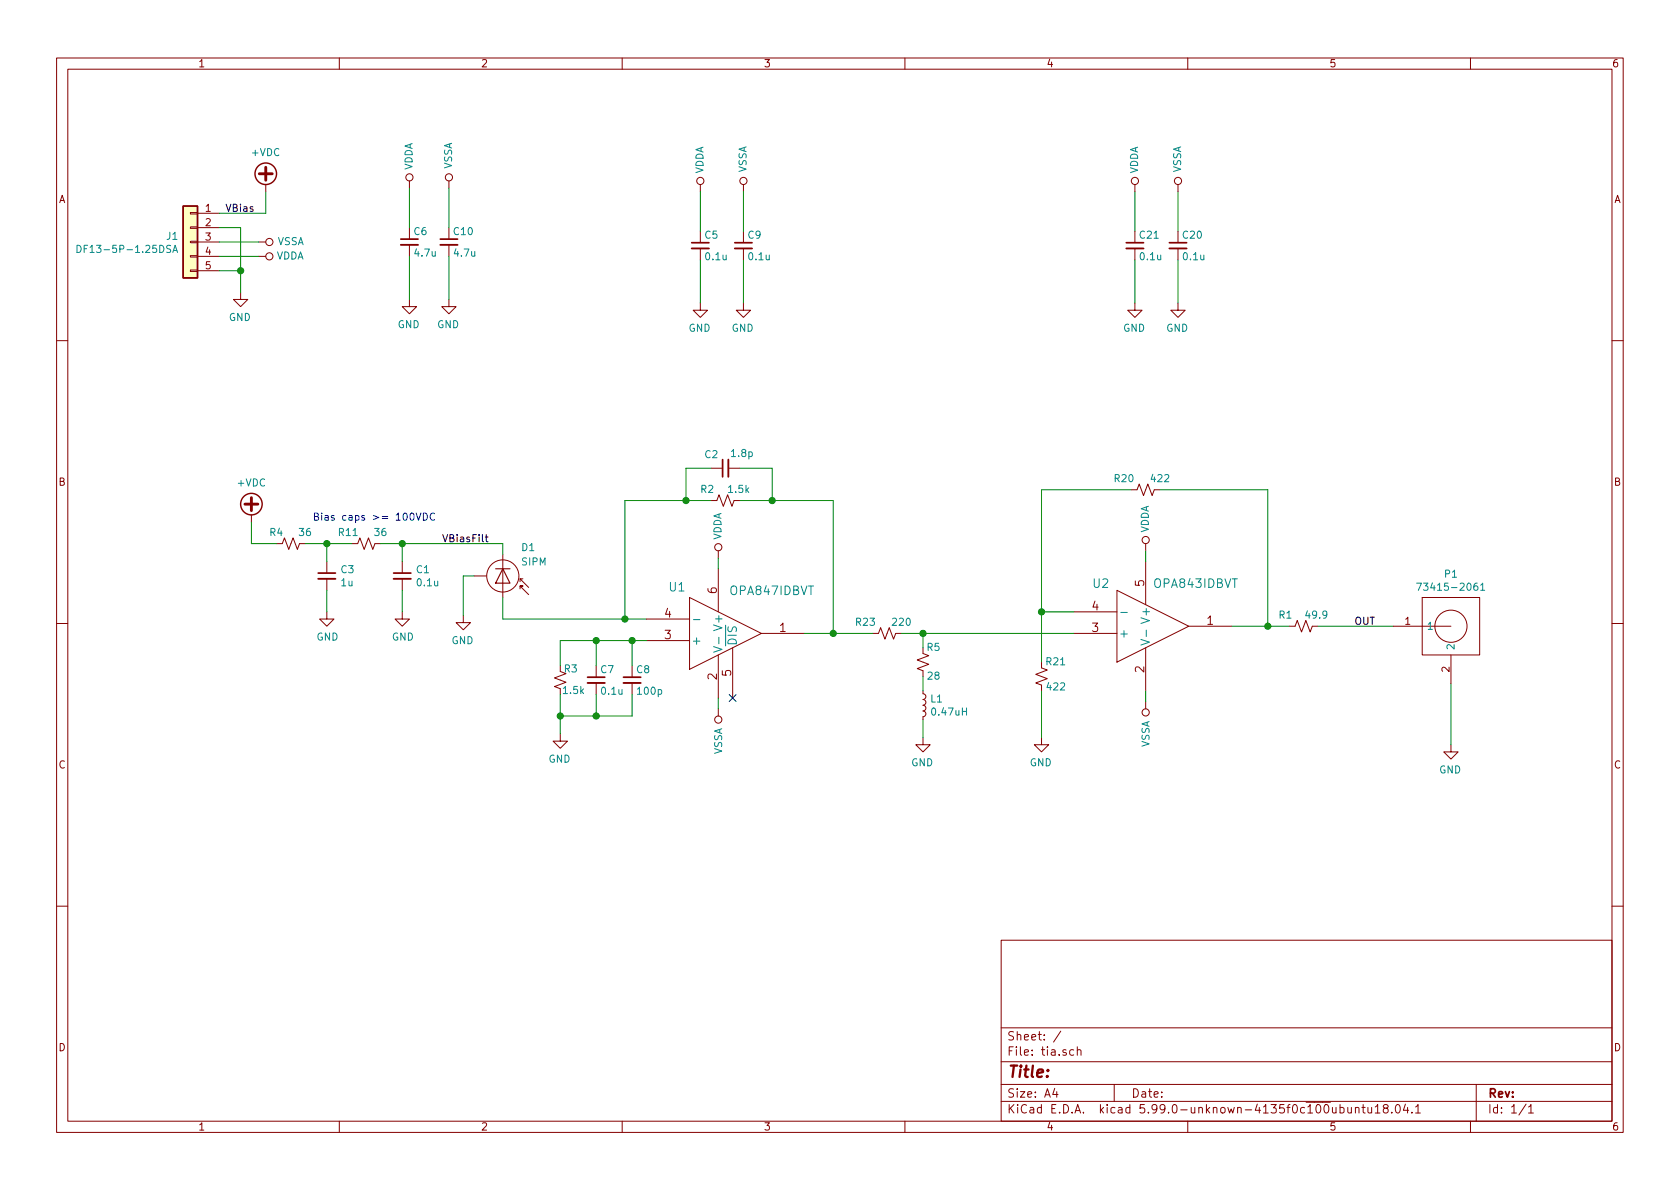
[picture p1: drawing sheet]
<svg xmlns="http://www.w3.org/2000/svg" width="297mm" height="210mm" viewBox="0 0 297 210" stroke-linecap="round" stroke-linejoin="round" font-family="sans-serif">
<g fill="none" stroke="#840000" stroke-width=".18">
<path d="M10 10.3h277v189.9h-277zM12 12.2h273v186.1h-273zM60 10.3v1.9M110 10.3v1.9M160 10.3v1.9M210 10.3v1.9M260 10.3v1.9M33.7 37.6h1.2v.2h-1.2zM34.9 37.7h3.8M47 32.6v1.3M72.4 32v1.3M79.4 32v1.3"/>
<path d="M123.8 32.6v1.3M131.4 32.6v1.3M200.7 32.6v1.3M208.3 32.6v1.3M33.7 47.7h1.2v.3h-1.2zM33.7 45.2h1.2v.3h-1.2zM33.7 42.7h1.2v.2h-1.2zM33.7 40.1h1.2v.3h-1.2zM34.9 45.3h3.8M34.9 42.8h3.8M34.9 40.3h3.8M34.9 47.9h3.8"/>
<path d="M42.5 51.7v1.3h-1.2l1.2 1.2 1.3-1.2h-1.3M45.7 45.3h1.3M45.7 42.8h1.3M72.4 53v1.2h-1.3l1.3 1.3 1.3-1.3h-1.3M72.4 40.3v2M72.4 43.3v2M79.4 53v1.2h-1.3l1.3 1.3 1.2-1.3h-1.2M79.4 40.3v2M79.4 43.3v2M123.8 53.6v1.3h-1.2l1.2 1.2 1.3-1.2h-1.3M123.8 40.9v2M123.8 43.9v2.1"/>
<path d="M131.4 53.6v1.3h-1.2l1.2 1.2 1.3-1.2h-1.3M131.4 40.9v2M131.4 43.9v2.1M200.7 53.6v1.3h-1.3l1.3 1.2 1.2-1.2h-1.2M200.7 40.9v2M200.7 43.9v2.1M208.3 53.6v1.3h-1.3l1.3 1.2 1.2-1.2h-1.2M208.3 40.9v2M208.3 43.9v2.1M10 60.2h2M285 60.2h2M44.4 91.1v1.2"/>
<path d="M48.9 96.1h1l.4-1 .8 2 .7-2 .8 2 .4-1h1M57.8 99.3v2M62.2 96.1h1l.4-1 .8 2 .8-2 .7 2 .4-1h1M71.1 99.3v2M88.9 98v7.7M125.7 88.5h1l.4-1 .8 2 .8-2 .7 2 .4-1h1M125.7 82.8h2.1M127 97.4v1.3M128.8 82.8h2M200 86.6h1l.4-1 .8 2 .7-2 .8 2 .4-1h1M202.6 96.1v1.3M202.6 99.3v7.6"/>
<path d="M10 110.3h2M57.8 108.2v1.3h1.3l-1.3 1.2-1.3-1.2h1.3M57.8 102.4v2M71.1 108.2v1.3h1.3l-1.3 1.2-1.3-1.2h1.3M71.1 102.4v2M81.9 108.8v1.3h-1.3l1.3 1.3 1.3-1.3h-1.3M83.8 101.8h2.2M91.9 104.1v-.5h.6h-.6l1.6 1.6M91.9 102.4v.5M92.5 102.4h-.6l1.6 1.5M99.1 117.7v1l1 .4-2.1 .8 2.1 .7-2.1 .8 1.1 .4v1M105.4 117.7v2.1"/>
<path d="M111.8 117.7v2.1M114.3 113.3h7.6M114.3 109.5h7.6M121.9 105.7l12.7 6.3-12.7 6.4zM127 100.6v7.6M127 115.8v7.6M129.5 114.5v8.9M134.6 112h7.6M154.3 112h1l.4-1 .8 2 .7-2 .8 2 .4-1h1M163.2 114.5v1.1l1 .3-2 .8 2 .8-2 .7 1 .4v1M184.1 117.1v1l1.1 .4-2.1 .7 2.1 .8-2.1 .8 1 .4v1M189.9 112h7.6"/>
<path d="M189.9 108.2h7.6M197.5 104.4l12.7 6.3-12.7 6.4zM202.6 114.5v7.7M210.2 110.7h7.6M228 110.7h1l.4-1 .7 2.1 .8-2.1 .7 2.1 .4-1.1h1M246.4 110.7h10.1M251.5 105.7h10.1v10.1h-10.1zM256.5 115.8v5.1M285 110.3h2M99.1 129.8v1.3h-1.3l1.3 1.2 1.2-1.2h-1.2M105.4 120.8v2M111.8 120.8v2"/>
<path d="M127 125.3v1.3M163.2 122.2v.5l.3 .1 .2 .3-.1 .4-.4 .2 .3 .1 .2 .3-.1 .4-.4 .2 .3 .1 .2 .3-.1 .4-.4 .2 .3 .2 .2 .2-.1 .5-.4 .1v.5M163.2 130.4v1.3h-1.3l1.3 1.3 1.3-1.3h-1.3M184.1 130.4v1.3h-1.2l1.2 1.3 1.3-1.3h-1.3M202.6 124.1v1.2M256.5 131.7v1.3h-1.2l1.2 1.2 1.3-1.2h-1.3M10 160.2h2M177 166.3h108v32h-108zM285 160.2h2M60 198.3v1.9M110 198.3v1.9M160 198.3v1.9"/>
<path d="M177 194.8h108M177 191.8h108M177 187.8h108M177 181.8h108M186.5 192.5l-.4 1h1M186.8 193v1M187.6 182.3l-1.3 2M189.8 185.7l-.4-.1-.3 .3 .1 .6 .2 .1 .4-.1M190.5 185.7h.1a.37 .37 0 0 1 .5 .1v.8M190.5 185.1v1.5M197 191.8v3M210 198.3v1.9"/>
<path d="M236.9 195.9l.5-.1 .2 .3v.6l-.2 .1-.5-.1M238.3 195.8l.1 .9 .3 .1 .2-.1M238.9 195.8v1M239.6 196l.3-.2 .3 .1 .1 .9M239.6 195.8v1M240.8 195.8h.6M241 195.3v1.3l.4 .2M241.9 195.8v.8a.39 .39 0 0 0 .6 .1M242.5 195.8v1M243.2 195.8l.4-.5v1.5M243.2 196.8h.8M244.9 196l-.3-.3 .1-.2 .2-.2 .4 .1 .1 .2v.2l-.7 .2a.48 .48 0 0 0 0 .7l.2 .1 .5-.1a.48 .48 0 0 0-.1-.7h-.2"/>
<path d="M246.1 196.7v.1M246.9 195.5l.2-.2a.81 .81 0 0 1 .6 .6 .81 .81 0 0 1-.3 .8l-.2 .1a.79 .79 0 0 1-.3-1.3zM248.5 195.2l-.4 1.1h1M248.9 195.8v1M249.6 196.7v.1M250.3 195.8l.4-.5v1.5M250.3 196.8h.8M260 198.3v1.9M261 191.8v6.5M269.8 195.2l-1.2 2M270.3 195.8l.4-.5v1.5M270.3 196.8h.8"/>
<circle cx="72.4" cy="31.4" r=".63"/>
<circle cx="79.4" cy="31.4" r=".63"/>
<circle cx="123.8" cy="32" r=".63"/>
<circle cx="131.4" cy="32" r=".63"/>
<circle cx="200.7" cy="32" r=".63"/>
<circle cx="208.3" cy="32" r=".63"/>
<circle cx="47.6" cy="45.3" r=".63"/>
<circle cx="47.6" cy="42.8" r=".63"/>
<circle cx="127" cy="96.8" r=".63"/>
<circle cx="202.6" cy="95.5" r=".63"/>
<circle cx="88.9" cy="101.8" r="2.84"/>
<circle cx="256.5" cy="110.7" r="2.84"/>
<circle cx="127" cy="127.2" r=".63"/>
<circle cx="202.6" cy="126" r=".63"/>
</g>
<path d="M13.6 43.4a.64 .64 0 0 1 .8 .6 .64 .64 0 0 1-.8 .6zM30.6 44.6l.4-1.2 .4 1.2M30.7 44.3h.6M122.6 109.6h1.1M126.2 114.3l1.5 .5-1.5 .5M127.1 112.7v1.1M198.2 108.3h1.1M201.7 113.1l1.5 .5-1.5 .5M202.7 111.4v1.2M250.5 103.1h.8l-.5 1.3M261.8 103.5l.4-.4v1.3M261.8 104.4h.7" fill="none" stroke="#008484" stroke-width=".18"/>
<path d="M32.4 36.4h2.5v12.7h-2.5z" fill="#ffffc2" stroke="#ffffc2" stroke-width=".18"/>
<g fill="none" stroke="#840000" stroke-width=".25">
<path d="M32.4 36.4h2.5v12.7h-2.5z"/>
<circle cx="47" cy="30.7" r="1.9"/>
<circle cx="44.4" cy="89.1" r="1.9"/>
</g>
<g fill="none" stroke="#008400" stroke-width=".18">
<path d="M47 33.9v3.8h-8.3M72.4 33.3v7M79.4 33.3v7M123.8 33.9v7M131.4 33.9v7M200.7 33.9v7M208.3 33.9v7M38.7 42.8h7M38.7 45.3h7M38.7 40.3h3.8v11.4M38.7 47.9h3.8M72.4 45.3v7.7"/>
<path d="M79.4 45.3v7.7M123.8 46v7.6M131.4 46v7.6M200.7 46v7.6M208.3 46v7.6M44.4 92.3v3.8h4.5M54 96.1h8.2M57.8 96.1v3.2M67.3 96.1h21.6v1.9M71.1 96.1v3.2M125.7 88.5h-15.2v21M125.7 82.8h-4.4v5.7"/>
<path d="M127 98.7v1.9M130.8 88.5h16.5v23.5M130.8 82.8h5.7v5.7M200 86.6h-15.9v30.5M202.6 97.4v1.9M205.1 86.6h19.1v24.1M57.8 104.4v3.8M71.1 104.4v3.8M83.8 101.8h-1.9v7M88.9 105.7v3.8h25.4M105.4 113.3v4.4M111.8 113.3v4.4"/>
<path d="M114.3 113.3h-15.2v4.4M142.2 112h12.1M159.4 112h30.5M163.2 112v2.5M163.2 119.6v2.6M184.1 108.2h5.8M217.8 110.7h10.2M233 110.7h13.4M99.1 122.8v7M105.4 122.8v3.8M111.8 122.8v3.8h-12.7M127 123.4v1.9"/>
<path d="M163.2 127.2v3.2M184.1 122.2v8.2M202.6 122.2v1.9M256.5 120.9v10.8"/>
</g>
<path d="M45.8 30.7h2.3M47 29.6v2.3M43.3 89.1h2.3M44.4 88v2.3" fill="none" stroke="#840000" stroke-width=".51"/>
<path d="M87.6 100.6h2.6M88.9 100.6l1.3 2.5h-2.6z" fill="none" stroke="#840000" stroke-width=".2"/>
<path d="M70.9 43.3h3M77.9 43.3h3M122.3 43.9h3M129.9 43.9h3.1M199.1 43.9h3.1M206.8 43.9h3M128.8 81.3v3M56.3 102.4h3M69.6 102.4h3M103.9 120.8h3M110.2 120.8h3.1" fill="none" stroke="#840000" stroke-width=".33"/>
<path d="M70.9 42.3h3M77.9 42.3h3M122.3 42.9h3M129.9 42.9h3.1M199.1 42.9h3.1M206.8 42.9h3M127.8 81.3v3M56.3 101.3h3M69.6 101.3h3M103.9 119.8h3M110.2 119.8h3.1" fill="none" stroke="#840000" stroke-width=".3"/>
<path d="M85.8 95h.5M86 94.5v1.1l.3 .2" fill="none" stroke="#000" stroke-width=".18"/>
<path d="M128.9 122.8l1.2 1.2M130.1 122.8l-1.2 1.2" fill="none" stroke="#000084" stroke-width=".18"/>
<path d="M72.6 90.9l.2-.2a.69 .69 0 0 1 .4 .7 .69 .69 0 0 1-.4 .6l-.2-.1-.1-.4zM73.6 90.7l.4 1.3 .4-1.3M74.9 90.7a.64 .64 0 0 1 .7 .7 .64 .64 0 0 1-.7 .6zM76.8 90.9a.6 .6 0 0 0-.8 .4 .6 .6 0 0 0 .6 .7l.2-.1" fill="none" stroke="#0000c2" stroke-width=".18"/>
<g fill="#008400" stroke="#008400" stroke-width=".25">
<circle cx="42.5" cy="47.9" r=".51"/>
<circle cx="57.8" cy="96.1" r=".51"/>
<circle cx="71.1" cy="96.1" r=".51"/>
<circle cx="110.5" cy="109.5" r=".51"/>
<circle cx="99.1" cy="126.6" r=".51"/>
<circle cx="105.4" cy="126.6" r=".51"/>
<circle cx="105.4" cy="113.3" r=".51"/>
<circle cx="111.8" cy="113.3" r=".51"/>
<circle cx="121.3" cy="88.5" r=".51"/>
<circle cx="136.5" cy="88.5" r=".51"/>
<circle cx="147.3" cy="112" r=".51"/>
<circle cx="163.2" cy="112" r=".51"/>
<circle cx="184.2" cy="108.2" r=".51"/>
<circle cx="224.2" cy="110.7" r=".51"/>
</g>
<text font-size="2.8" fill="#840000" x="178" y="190.5">Title:</text>
<g font-size="2.1" fill="#008484">
<text x="118.4" y="104.6">U1</text>
<text x="129.2" y="105.2">OPA847IDBVT</text>
<text x="193.3" y="104">U2</text>
<text x="204.2" y="104">OPA843IDBVT</text>
<text x="127.7" y="111.1" transform="rotate(-90 127.7 111.1)">V+</text>
<text x="197.7" y="112.7">+</text>
<text x="203.3" y="109.8" transform="rotate(-90 203.3 109.8)">V+</text>
<text x="122.2" y="114">+</text>
<text x="130.3" y="114.3" transform="rotate(-90 130.3 114.3)">DIS</text>
</g>
<g font-size="2.1" fill="#840000">
<text x="126.7" y="105" transform="rotate(-90 126.7 105)">6</text>
<text x="193.1" y="107.9">4</text>
<text x="202.3" y="103.7" transform="rotate(-90 202.3 103.7)">5</text>
<text x="117.5" y="113">3</text>
<text x="117.5" y="109.2">4</text>
<text x="137.8" y="111.8">1</text>
<text x="193.1" y="111.8">3</text>
<text x="213.4" y="110.5">1</text>
<text x="129.3" y="119.6" transform="rotate(-90 129.3 119.6)">5</text>
<text x="202.3" y="118.9" transform="rotate(-90 202.3 118.9)">2</text>
<text x="126.7" y="120.2" transform="rotate(-90 126.7 120.2)">2</text>
<text x="178" y="184">Sheet: /</text>
<text x="178" y="186.7">File: tia.sch</text>
<text x="178" y="196.9">KiCad E.D.A. kicad 5.99.0-unknown-4135f0c100ubuntu18.04.1</text>
<text x="178" y="194.1">Size: A4</text>
<text x="200" y="194.1">Date:</text>
<text x="263" y="194.1">Rev:</text>
<text x="263" y="196.9">Id: 1/1</text>
</g>
<g font-size="1.8" fill="#840000">
<text x="35" y="11.9">1</text>
<text x="85" y="11.9">2</text>
<text x="135" y="11.9">3</text>
<text x="185" y="11.9">4</text>
<text x="235" y="11.9">5</text>
<text x="285" y="11.9">6</text>
<text x="10.4" y="35.9">A</text>
<text x="285.4" y="35.9">A</text>
<text x="36.3" y="37.5">1</text>
<text x="36.3" y="40">2</text>
<text x="36.3" y="42.5">3</text>
<text x="36.3" y="45.1">4</text>
<text x="36.3" y="47.6">5</text>
<text x="10.4" y="85.9">B</text>
<text x="285.4" y="85.9">B</text>
<text x="248.4" y="110.5">1</text>
<text x="256.3" y="118.8" transform="rotate(-90 256.3 118.8)">2</text>
<text x="10.4" y="135.9">C</text>
<text x="285.4" y="135.9">C</text>
<text x="10.4" y="185.9">D</text>
<text x="285.4" y="185.9">D</text>
<text x="35" y="199.9">1</text>
<text x="85" y="199.9">2</text>
<text x="135" y="199.9">3</text>
<text x="185" y="199.9">4</text>
<text x="235" y="199.9">5</text>
<text x="285" y="199.9">6</text>
</g>
<g font-size="1.8" fill="#008484">
<text x="44.6" y="27.6">+VDC</text>
<text x="79.9" y="29.9" transform="rotate(-90 79.9 29.9)">VSSA</text>
<text x="72.9" y="30.1" transform="rotate(-90 72.9 30.1)">VDDA</text>
<text x="124.4" y="30.8" transform="rotate(-90 124.4 30.8)">VDDA</text>
<text x="132" y="30.6" transform="rotate(-90 132 30.6)">VSSA</text>
<text x="201.2" y="30.8" transform="rotate(-90 201.2 30.8)">VDDA</text>
<text x="208.8" y="30.6" transform="rotate(-90 208.8 30.6)">VSSA</text>
<text x="73.2" y="41.6">C6</text>
<text x="80.3" y="41.6">C10</text>
<text x="15" y="44.7">DF13-5P-1.25DSA</text>
<text x="29.5" y="42.4">J1</text>
<text x="48.8" y="45.9">VDDA</text>
<text x="49" y="43.4">VSSA</text>
<text x="73.4" y="45.4">4.7u</text>
<text x="80.4" y="45.4">4.7u</text>
<text x="124.7" y="42.2">C5</text>
<text x="124.9" y="46">0.1u</text>
<text x="132.3" y="42.2">C9</text>
<text x="132.5" y="46">0.1u</text>
<text x="201.6" y="42.2">C21</text>
<text x="201.7" y="46">0.1u</text>
<text x="209.2" y="42.2">C20</text>
<text x="209.3" y="46">0.1u</text>
<text x="40.5" y="56.8">GND</text>
<text x="70.3" y="58">GND</text>
<text x="77.3" y="58">GND</text>
<text x="121.7" y="58.7">GND</text>
<text x="129.4" y="58.7">GND</text>
<text x="198.6" y="58.7">GND</text>
<text x="206.2" y="58.7">GND</text>
<text x="124.7" y="81">C2</text>
<text x="129.4" y="80.8">1.8p</text>
<text x="42.1" y="86">+VDC</text>
<text x="123.9" y="87.2">R2</text>
<text x="128.9" y="87.2">1.5k</text>
<text x="197.1" y="85.3">R20</text>
<text x="203.6" y="85.3">422</text>
<text x="47.7" y="94.8">R4</text>
<text x="53" y="94.8">36</text>
<text x="59.9" y="94.8">R11</text>
<text x="66.3" y="94.8">36</text>
<text x="127.6" y="95.5" transform="rotate(-90 127.6 95.5)">VDDA</text>
<text x="203.1" y="94.3" transform="rotate(-90 203.1 94.3)">VDDA</text>
<text x="60.3" y="101.4">C3</text>
<text x="73.7" y="101.4">C1</text>
<text x="92.3" y="100">SIPM</text>
<text x="92.3" y="97.5">D1</text>
<text x="60.4" y="103.7">1u</text>
<text x="73.9" y="103.7">0.1u</text>
<text x="251.8" y="104.5">73415-2061</text>
<text x="255.5" y="102.2">P1</text>
<text x="56" y="113.3">GND</text>
<text x="69.3" y="113.3">GND</text>
<text x="79.8" y="113.9">GND</text>
<text x="151.4" y="110.7">R23</text>
<text x="157.9" y="110.7">220</text>
<text x="226.2" y="109.4">R1</text>
<text x="231" y="109.4">49.9</text>
<text x="252.2" y="111.4">1</text>
<text x="99.8" y="118.9">R3</text>
<text x="106.2" y="119">C7</text>
<text x="112.6" y="119">C8</text>
<text x="163.9" y="115.1">R5</text>
<text x="185" y="117.6">R21</text>
<text x="257.2" y="115.1" transform="rotate(-90 257.2 115.1)">2</text>
<text x="99.7" y="122.7">1.5k</text>
<text x="106.5" y="122.9">0.1u</text>
<text x="112.9" y="122.9">100p</text>
<text x="164.1" y="120.2">28</text>
<text x="164.6" y="124.2">L1</text>
<text x="185.2" y="122.1">422</text>
<text x="164.9" y="126.5">0.47uH</text>
<text x="97" y="134.9">GND</text>
<text x="127.7" y="133.5" transform="rotate(-90 127.7 133.5)">VSSA</text>
<text x="161.1" y="135.5">GND</text>
<text x="182.1" y="135.5">GND</text>
<text x="203.3" y="132.2" transform="rotate(-90 203.3 132.2)">VSSA</text>
<text x="254.5" y="136.8">GND</text>
</g>
<g font-size="1.8">
<text x="40.2" y="37.5">VBias</text>
<text x="78.1" y="95.9">VBiasFilt</text>
<text x="239.5" y="110.5">OUT</text>
</g>
<text font-size="1.8" fill="#0000c2" x="55.2" y="92.1">Bias caps &gt;= 100VDC</text>
</svg>
